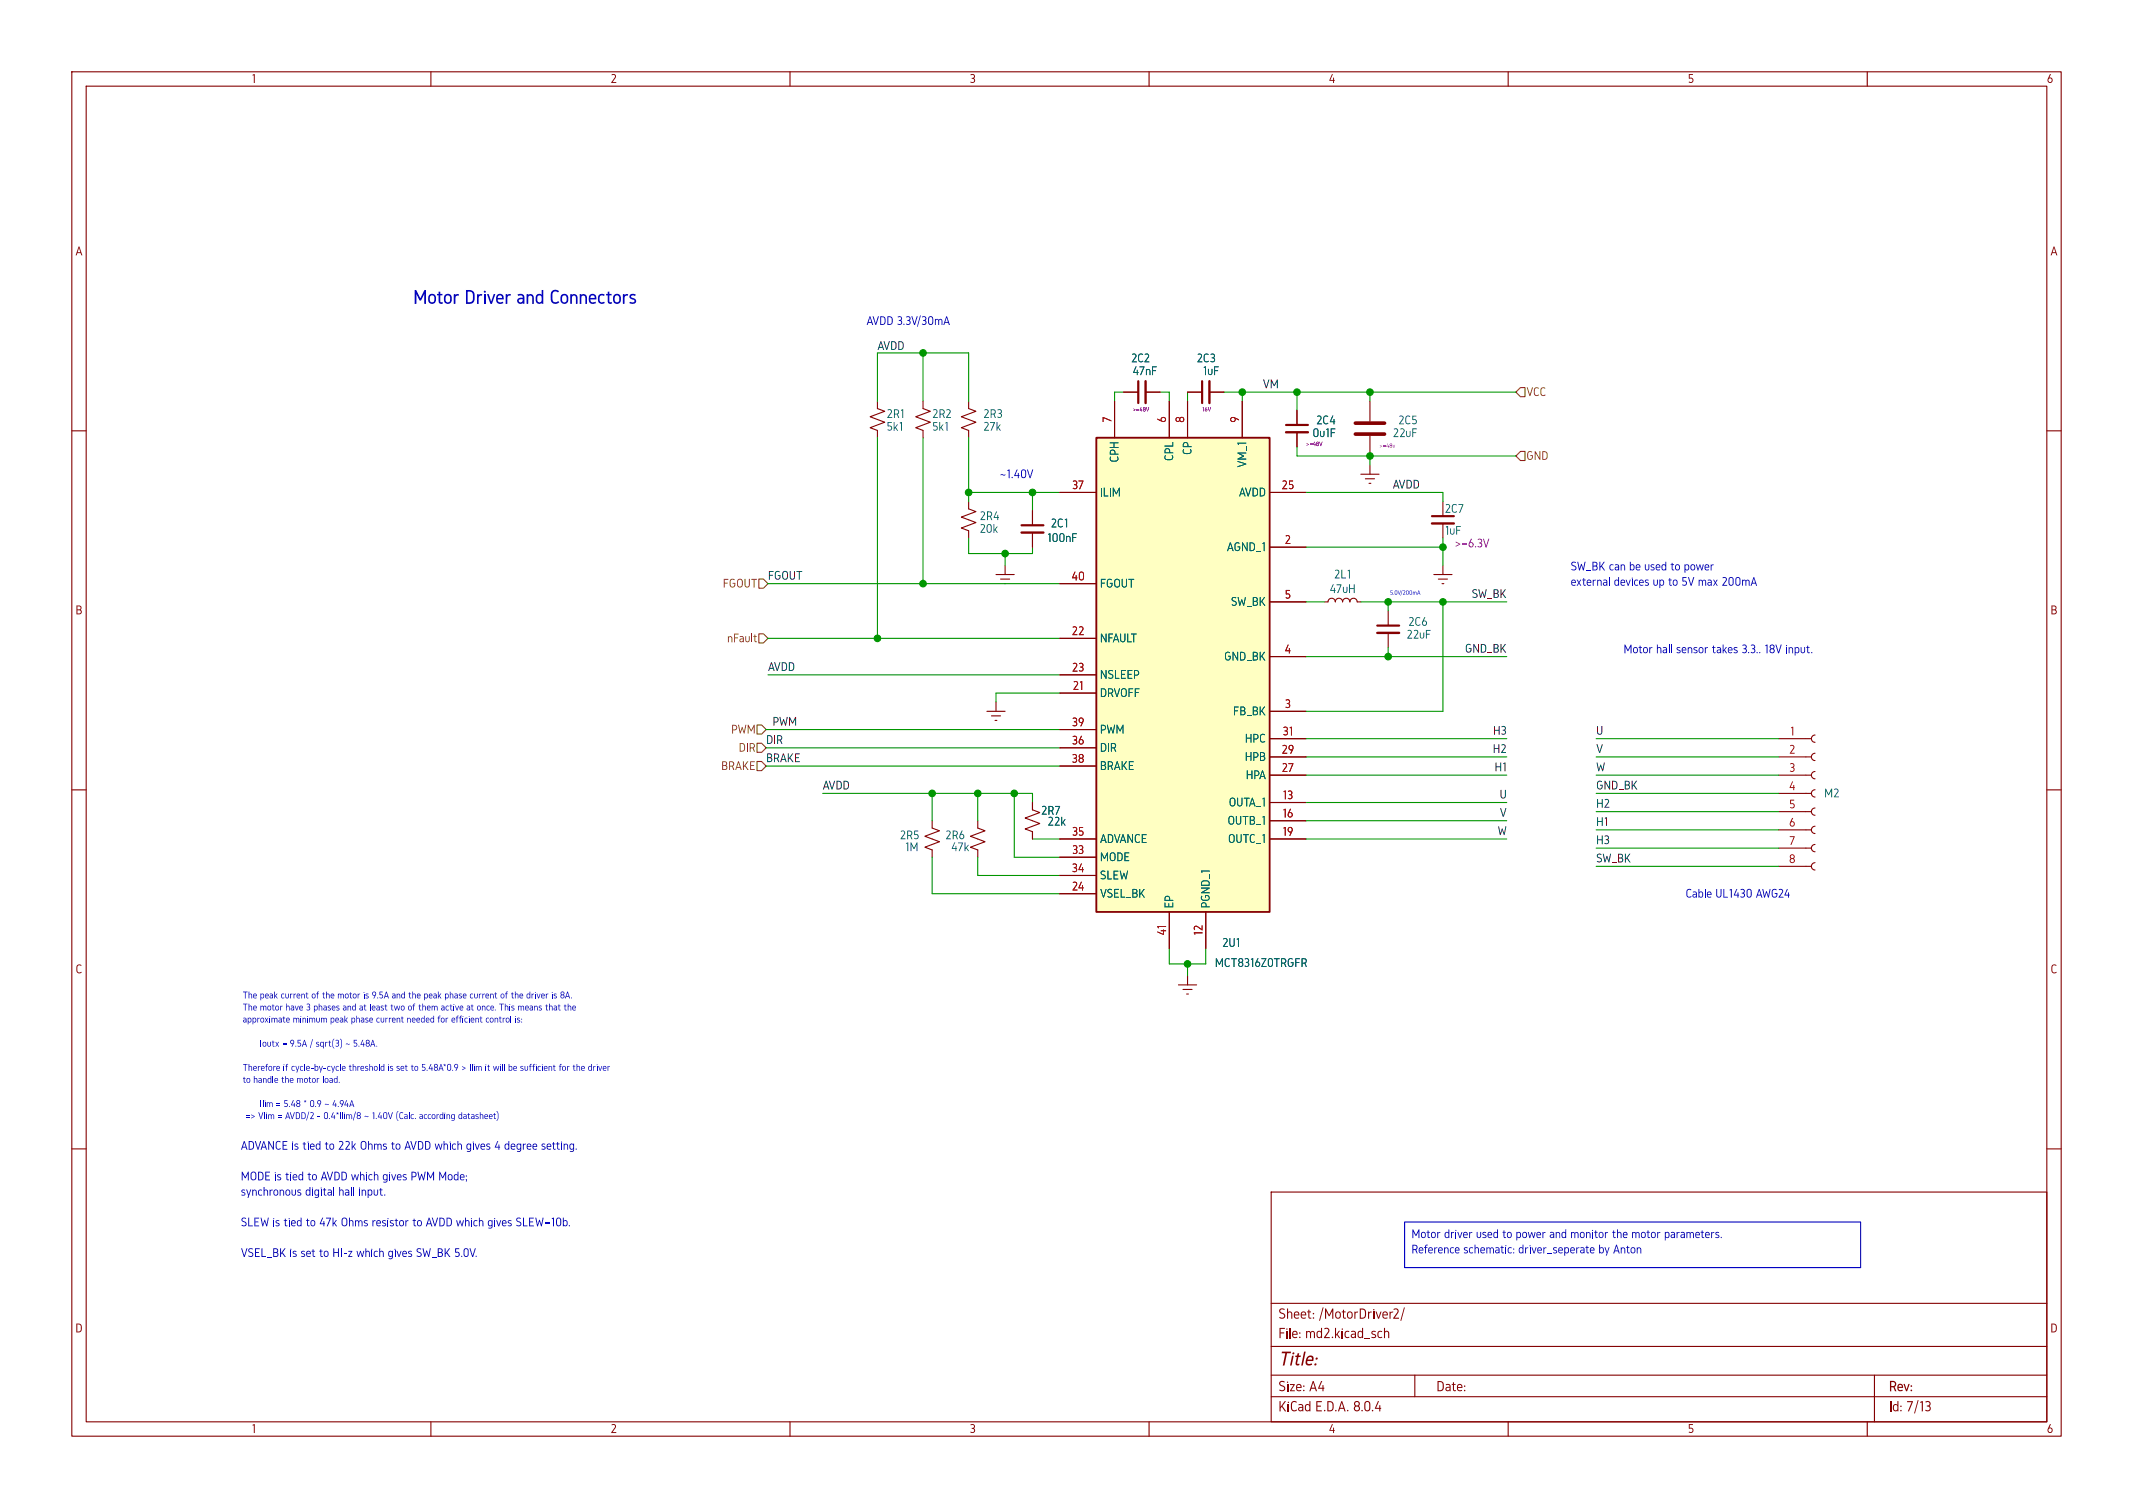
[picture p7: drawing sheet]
<svg xmlns="http://www.w3.org/2000/svg" width="297mm" height="210mm" viewBox="0 0 297 210" stroke-linecap="round" stroke-linejoin="round" font-family="sans-serif">
<g fill="none" stroke="#840000" stroke-width=".15">
<path d="M10 10h277v190h-277zM12 12h273v186h-273zM60 10v2M110 10v2M160 10v2M210 10v2M260 10v2M10 60h2M122.2 55.9v1l1 .4-2 .7 2 .8-2 .8 1 .3v1.1M128.5 55.9v1l1 .4-2 .7 2 .8-2 .8 1 .3v1.1M134.9 55.9v1l1 .4-2 .7 2 .8-2 .8 1 .3v1.1M165.4 54.6h2"/>
<path d="M168.4 54.6h2M180.6 57.2v2M190.8 55.9v2.8M285 60h2M134.9 69.9v1l1 .3-2 .8 2 .8-2 .7 1 .4v1M140 78.7v1.3M143.8 71.1v2.1M143.8 74.2v2M180.6 60.2v2M189.5 66h2.5M190.1 66.7h1.3M190.6 67.3h.3"/>
<path d="M190.8 60.7v2.8M190.8 64.8v1.2M200.9 69.9v2M200.9 72.9v2M200.9 78.7v1.3M138.7 80h2.5M139.3 80.6h1.3M139.8 81.3h.3M184.4 83.8h.5a.51 .51 0 0 1 .5-.5 .51 .51 0 0 1 .5 .5 .51 .51 0 0 1 .5-.5 .51 .51 0 0 1 .5 .5 .51 .51 0 0 1 .6-.5 .51 .51 0 0 1 .5 .5 .51 .51 0 0 1 .5-.5 .51 .51 0 0 1 .5 .5h.5M193.3 85.1v2M193.3 88.1v2.1M199.6 80h2.6"/>
<path d="M200.3 80.6h1.2M200.8 81.3h.2M10 110h2M247.6 118.1h4.6M247.6 115.6h4.6M247.6 113h4.6M247.6 110.5h4.6M247.6 108h4.6M247.6 105.4h4.6M247.6 102.9h4.6M252.7 117.6a.51 .51 0 0 0-.5 .5 .51 .51 0 0 0 .5 .5M252.7 115.1a.51 .51 0 0 0-.5 .5 .51 .51 0 0 0 .5 .5"/>
<path d="M252.7 112.5a.51 .51 0 0 0-.5 .5 .51 .51 0 0 0 .5 .5M252.7 110a.51 .51 0 0 0-.5 .5 .51 .51 0 0 0 .5 .5M252.7 107.4a.51 .51 0 0 0-.5 .6 .51 .51 0 0 0 .5 .5M252.7 104.9a.51 .51 0 0 0-.5 .5 .51 .51 0 0 0 .5 .5M252.7 102.4a.51 .51 0 0 0-.5 .5 .51 .51 0 0 0 .5 .5M285 110h2M247.6 120.7h4.6M252.7 120.1a.51 .51 0 0 0-.5 .6 .51 .51 0 0 0 .5 .5M10 160h2M285 160h2M177 166h108v32h-108zM60 198v2"/>
<path d="M110 198v2M160 198v2M177 194.5h108M177 191.5h108M177 187.5h108M177 181.5h108M197 191.5v3M210 198v2M260 198v2M261 191.5v6.5"/>
</g>
<path d="M168.4 53.1v3M142.2 74.2h3.1M179.1 60.2h3M199.4 72.9h3M191.8 88.1h3" fill="none" stroke="#840000" stroke-width=".33"/>
<path d="M167.4 53.1v3M179.1 59.2h3M142.2 73.2h3.1M199.4 71.9h3M191.8 87.1h3" fill="none" stroke="#840000" stroke-width=".3"/>
<path d="M188.7 58.9h4.1M188.7 60.5h4.1" fill="none" stroke="#840000" stroke-width=".51"/>
<path d="M152.7 61h24.1v66h-24.1z" fill="#ffffc2"/>
<path d="M152.7 61h24.1v66h-24.1z" fill="none" stroke="#840000" stroke-width=".25"/>
<g fill="none" stroke="#840000" stroke-width=".15">
<path d="M155.2 55.9v5.1M156.5 54.6h2M159.5 54.6h2M162.8 55.9v5.1M165.4 55.9v5.1M173 55.9v5.1M147.6 68.6h5.1M176.8 76.2h5.1M176.8 68.6h5.1M137.4 99.1h2.6M138 99.7h1.3M138.7 97.8v1.3"/>
<path d="M147.6 96.5h5.1M147.6 88.9h5.1M147.6 94h5.1M147.6 81.3h5.1M176.8 99.1h5.1M176.8 91.4h5.1M176.8 83.8h5.1M129.8 114.3v1l1 .4-2 .8 2 .7-2 .8 1 .4v1M136.1 114.3v1l1.1 .4-2.1 .8 2.1 .7-2.1 .8 1 .4v1M138.6 100.3h.2M143.8 111.8v1l1 .4-2.1 .7 2.1 .8-2.1 .7 1.1 .4v1M147.6 116.8h5.1"/>
<path d="M147.6 119.4h5.1M147.6 104.1h5.1M147.6 106.7h5.1M147.6 101.6h5.1M176.8 111.8h5.1M176.8 114.3h5.1M176.8 116.8h5.1M176.8 108h5.1M176.8 105.4h5.1M176.8 102.9h5.1M147.6 124.5h5.1M147.6 121.9h5.1"/>
<path d="M162.8 127v5.1M164.1 137.2h2.5M164.7 137.8h1.3M165.2 138.4h.3M165.4 135.9v1.3M167.9 127v5.1"/>
</g>
<path d="M159.5 53.1v3" fill="none" stroke="#840000" stroke-width=".33"/>
<path d="M158.5 53.1v3" fill="none" stroke="#840000" stroke-width=".3"/>
<path d="M211.7 54h.6v1.2h-.6l-.6-.6zM211.7 62.9h.6v1.2h-.6l-.6-.6zM105.7 88.3h.6l.6 .6-.6 .6h-.6zM105.4 101h.6l.7 .6-.7 .6h-.6zM105.4 103.5h.6l.7 .6-.7 .7h-.6z" fill="none" stroke="#725600" stroke-width=".15"/>
<g fill="#0000c2">
<path d="M36.3 144.8h.1v1h-.1z"/>
<path d="M36.6 145.2a.3 .3 0 0 1 .4 0 .3 .3 0 0 1 0 .4 .3 .3 0 0 1-.4 0v-.2h.1a.2 .2 0 0 0 .2 .3 .21 .21 0 0 0 .1-.4 .18 .18 0 0 0-.2-.1 .18 .18 0 0 0-.1 .2h-.1z"/>
<path d="M37.2 145.1h.1l.1 .5h.2v-.5h.1v.3a.25 .25 0 0 1-.2 .4 .25 .25 0 0 1-.3-.4z"/>
<path d="M38 144.9h.1v.2h.1v.1h-.1v.3v.2l.1-.1a.13 .13 0 0 1-.1 .2 .13 .13 0 0 1-.1-.2v-.4h-.2z"/>
<path d="M38.3 145.1h.2l.1 .3 .1-.3h.2l-.2 .3 .2 .4h-.2l-.1-.3-.2 .3h-.1l.2-.4z"/>
<path d="M36.3 153.2h.1v1h-.1z"/>
<path d="M36.6 153.2h.1v1h-.1z"/>
<path d="M36.9 153.5h.1v.7h-.1z"/>
<path d="M37.1 153.5h.3a.19 .19 0 0 0 .2 .1 .19 .19 0 0 0 .1-.1l.3 .2v.5h-.1v-.5l-.2-.1-.1 .1v.5h-.1v-.5l-.1-.1-.2 .1v.5h-.1z"/>
<circle cx="36.9" cy="153.3" r=".07"/>
</g>
<path d="M195.6 170.2h63.5v6.3h-63.5z" fill="none" stroke="#0000c2" stroke-width=".15"/>
<g fill="none" stroke="#009600" stroke-width=".15">
<path d="M122.2 55.9v-6.8h12.7v6.8M128.5 49.1v6.8M156.5 54.6h-1.3v1.3M161.5 54.6h1.3v1.3M165.4 54.6v1.3M170.4 54.6h40.7M173 54.6v1.3M180.6 54.6v2.6M190.8 54.6v1.3M122.2 61v27.9M128.5 61v20.3M134.9 61v8.9"/>
<path d="M134.9 74.9v2.2h8.9v-.9M134.9 68.6h12.7M140 77.1v1.6M143.8 68.6v2.5M180.6 62.2v1.3h30.5M181.9 68.6h19v1.3M181.9 76.2h19M190.8 63.5v1.3M200.9 74.9v3.8M106.9 81.3h40.7M106.9 88.9h40.7M106.9 94h40.7"/>
<path d="M147.6 96.5h-8.9v1.3M181.9 83.8h2.5M181.9 91.4h27.9M189.5 83.8h20.3M193.3 83.8v1.3M193.3 90.2v1.2M200.9 83.8v15.3h-19M106.7 101.6h40.9M106.7 106.7h40.9M106.7 104.1h40.9M114.6 110.5h29.2v1.3M129.8 110.5v3.8"/>
<path d="M129.8 119.4v5.1h17.8M136.1 110.5v3.8M136.1 119.4v2.5h11.5M141.2 110.5v8.9h6.4M143.8 116.8h3.8M181.9 102.9h27.9M181.9 111.8h27.9M181.9 108h27.9M181.9 105.4h27.9M181.9 114.3h27.9M181.9 116.8h27.9M222.2 102.9h25.4"/>
<path d="M222.2 108h25.4M222.2 105.4h25.4M222.2 113h25.4M222.2 115.6h25.4M222.2 110.5h25.4M222.2 118.1h25.4M162.8 132.1v2.1h5.1v-2.1M165.4 134.2v1.7M222.2 120.7h25.4"/>
</g>
<g fill="none" stroke="#840000" stroke-width=".15">
<path d="M155.2 55.9v5.1M156.5 54.6h2M159.5 54.6h2M162.8 55.9v5.1M165.4 54.6h2M165.4 55.9v5.1M168.4 54.6h2M173 55.9v5.1M180.6 57.2v2M143.8 71.1v2.1M143.8 74.2v2M147.6 68.6h5.1"/>
<path d="M176.8 76.2h5.1M176.8 68.6h5.1M180.6 60.2v2M147.6 96.5h5.1M147.6 88.9h5.1M147.6 94h5.1M147.6 81.3h5.1M176.8 99.1h5.1M176.8 91.4h5.1M176.8 83.8h5.1M143.8 111.8v1M143.8 115.8v1"/>
<path d="M147.6 116.8h5.1M147.6 119.4h5.1M147.6 104.1h5.1M147.6 106.7h5.1M147.6 101.6h5.1M176.8 111.8h5.1M176.8 114.3h5.1M176.8 116.8h5.1M176.8 108h5.1M176.8 105.4h5.1M176.8 102.9h5.1M147.6 124.5h5.1"/>
<path d="M147.6 121.9h5.1M162.8 127v5.1M167.9 127v5.1"/>
</g>
<g fill="#009600" stroke="#009600" stroke-width=".15">
<circle cx="128.5" cy="49.1" r=".46"/>
<circle cx="134.9" cy="68.6" r=".46"/>
<circle cx="143.8" cy="68.6" r=".46"/>
<circle cx="140" cy="77.1" r=".46"/>
<circle cx="128.5" cy="81.3" r=".46"/>
<circle cx="193.3" cy="91.4" r=".46"/>
<circle cx="190.8" cy="54.6" r=".46"/>
<circle cx="190.8" cy="63.5" r=".46"/>
<circle cx="200.9" cy="76.2" r=".46"/>
<circle cx="173" cy="54.6" r=".46"/>
<circle cx="180.6" cy="54.6" r=".46"/>
<circle cx="165.4" cy="134.2" r=".46"/>
<circle cx="122.2" cy="88.9" r=".46"/>
<circle cx="193.3" cy="83.8" r=".46"/>
<circle cx="200.9" cy="83.8" r=".46"/>
<circle cx="141.2" cy="110.5" r=".46"/>
<circle cx="136.1" cy="110.5" r=".46"/>
<circle cx="129.8" cy="110.5" r=".46"/>
</g>
<text font-size="2.8" fill="#0000c2" x="57.5" y="42.6">MotorDriverandConnectors</text>
<text font-size="2.8" fill="#840000" x="178" y="190.8">Title:</text>
<g font-size="2.1" fill="#840000">
<text x="178" y="184.2">Sheet:/MotorDriver2/</text>
<text x="178" y="186.9">File:md2.kicad_sch</text>
<text x="178" y="197.1">KiCadE.D.A.8.0.4</text>
<text x="178" y="194.3">Size:A4</text>
<text x="200" y="194.3">Date:</text>
<text x="263" y="194.3">Rev:</text>
<text x="263" y="197.1">Id:7/13</text>
</g>
<g font-size="1.8" fill="#840000">
<text x="35" y="12">1</text>
<text x="85" y="12">2</text>
<text x="135" y="12">3</text>
<text x="185" y="12">4</text>
<text x="235" y="12">5</text>
<text x="285" y="12">6</text>
<text x="10.5" y="36">A</text>
<text x="285.5" y="36">A</text>
<text x="10.5" y="86">B</text>
<text x="285.5" y="86">B</text>
<text x="10.5" y="136">C</text>
<text x="285.5" y="136">C</text>
<text x="10.5" y="186">D</text>
<text x="285.5" y="186">D</text>
<text x="35" y="200">1</text>
<text x="85" y="200">2</text>
<text x="135" y="200">3</text>
<text x="185" y="200">4</text>
<text x="235" y="200">5</text>
<text x="285" y="200">6</text>
</g>
<g font-size="1.8" fill="#0000c2">
<text x="120.6" y="45.5">AVDD3.3V/30mA</text>
<text x="139.2" y="66.8">~1.40V</text>
<text x="218.7" y="79.6">SW_BK</text>
<text x="218.7" y="81.8">externaldevicesupto 5Vmax200mA</text>
<text x="224" y="79.6">canbeusedto power</text>
<text x="226.1" y="91.2">Motorhallsensortakes3.3..18Vinput.</text>
<text x="234.7" y="125.2">CableUL1430AWG24</text>
<text x="33.5" y="160.3">ADVANCEtiedto 22kOhmsto AVDDwhichgives4 degreesetting.</text>
<text x="40.6" y="160.3">is</text>
<text x="33.5" y="164.6">MODEistiedto AVDDwhichgivesPWMMode;</text>
<text x="33.5" y="166.7">synchronous</text>
<text x="42.5" y="166.7">digitalhallinput.</text>
<text x="33.5" y="171">SLEWistiedto 47kOhmsresistorto AVDDwhichgivesSLEW=10b.</text>
<text x="196.5" y="173.1">Motordriverusedto powerandmonitorthemotorparameters.</text>
<text x="33.5" y="175.2">VSEL_BK</text>
<text x="40.3" y="175.2">issetto HI-zwhichgivesSW_BK</text>
<text x="63.2" y="175.2">5.0V.</text>
<text x="196.5" y="175.2">Reference</text>
<text x="203.8" y="175.2">schematic:</text>
<text x="211.4" y="175.2">driver_seperate</text>
<text x="222.6" y="175.2">byAnton</text>
</g>
<g font-size="1.8" fill="#0f0f0f">
<text x="122.2" y="48.9">AVDD</text>
<text x="175.8" y="54.3">VM</text>
<text x="193.9" y="68.2">AVDD</text>
<text x="106.9" y="80.9">FGOUT</text>
<text x="204.9" y="83.5">SW_BK</text>
<text x="106.9" y="93.6">AVDD</text>
<text x="204" y="91.1">GND_BK</text>
<text x="107.6" y="101.3">PWM</text>
<text x="106.7" y="103.8">DIR</text>
<text x="106.7" y="106.3">BRAKE</text>
<text x="207.9" y="105.1">H2</text>
<text x="207.9" y="102.5">H3</text>
<text x="208.1" y="107.6">H1</text>
<text x="222.2" y="102.5">U</text>
<text x="222.2" y="107.6">W</text>
<text x="222.2" y="105.1">V</text>
<text x="114.6" y="110.1">AVDD</text>
<text x="208.8" y="111.4">U</text>
<text x="208.8" y="114">V</text>
<text x="222.2" y="112.7">H2</text>
<text x="222.2" y="110.1">GND_BK</text>
<text x="208.5" y="116.5">W</text>
<text x="222.2" y="117.8">H3</text>
<text x="222.2" y="115.2">H1</text>
<text x="222.2" y="120.3">SW_BK</text>
</g>
<g font-size="1.8" fill="#006464">
<text x="157.5" y="50.9">2C2</text>
<text x="157.7" y="52.7">47nF</text>
<text x="166.6" y="50.9">2C3</text>
<text x="167.5" y="52.7">1uF</text>
<text x="123.4" y="58.6">2R1</text>
<text x="129.8" y="58.6">2R2</text>
<text x="136.9" y="58.6">2R3</text>
<text x="183.3" y="59.5">2C4</text>
<text x="194.7" y="59.5">2C5</text>
<text x="123.4" y="60.4">5k1</text>
<text x="129.8" y="60.4">5k1</text>
<text x="136.9" y="60.4">27k</text>
<text x="156.2" y="64.4" transform="rotate(-90 156.2 64.4)">CPH</text>
<text x="163.8" y="64.2" transform="rotate(-90 163.8 64.2)">CPL</text>
<text x="166.3" y="63.4" transform="rotate(-90 166.3 63.4)">CP</text>
<text x="173.9" y="65.1" transform="rotate(-90 173.9 65.1)">VM_1</text>
<text x="182.8" y="61.3">0u1F</text>
<text x="193.9" y="61.3">22uF</text>
<text x="153.2" y="69.6">ILIM</text>
<text x="172.5" y="69.6">AVDD</text>
<text x="201.2" y="71.8">2C7</text>
<text x="136.4" y="72.9">2R4</text>
<text x="136.4" y="74.6">20k</text>
<text x="145.8" y="75.9">100nF</text>
<text x="146.3" y="73.9">2C1</text>
<text x="170.8" y="77.2">AGND_1</text>
<text x="201.2" y="74.9">1uF</text>
<text x="153.2" y="82.3">FGOUT</text>
<text x="185.1" y="83">47uH</text>
<text x="185.7" y="81">2L1</text>
<text x="153.2" y="89.9">NFAULT</text>
<text x="171.4" y="84.8">SW_BK</text>
<text x="195.8" y="89.4">22uF</text>
<text x="196.1" y="87.6">2C6</text>
<text x="153.2" y="95">NSLEEP</text>
<text x="170.5" y="92.4">GND_BK</text>
<text x="153.2" y="97.5">DRVOFF</text>
<text x="171.7" y="100">FB_BK</text>
<text x="153.2" y="105.1">DIR</text>
<text x="153.2" y="107.7">BRAKE</text>
<text x="153.2" y="102.6">PWM</text>
<text x="173.3" y="106.4">HPB</text>
<text x="173.3" y="103.8">HPC</text>
<text x="145" y="113.9">2R7</text>
<text x="171.1" y="112.7">OUTA_1</text>
<text x="173.5" y="108.9">HPA</text>
<text x="254" y="111.5">M2</text>
<text x="125.3" y="117.3">2R5</text>
<text x="126" y="119">1M</text>
<text x="131.6" y="117.3">2R6</text>
<text x="132.4" y="119">47k</text>
<text x="145.9" y="115.4">22k</text>
<text x="153.2" y="117.8">ADVANCE</text>
<text x="170.9" y="115.3">OUTB_1</text>
<text x="171" y="117.8">OUTC_1</text>
<text x="153.2" y="125.4">VSEL_BK</text>
<text x="153.2" y="120.4">MODE</text>
<text x="153.2" y="122.9">SLEW</text>
<text x="163.8" y="126.5" transform="rotate(-90 163.8 126.5)">EP</text>
<text x="168.9" y="126.5" transform="rotate(-90 168.9 126.5)">PGND_1</text>
<text x="169.2" y="135.1">MCT8316Z0TRGFR</text>
<text x="170.2" y="132.3">2U1</text>
</g>
<g font-size="1.8" fill="#a90000">
<text x="154.9" y="58.9" transform="rotate(-90 154.9 58.9)">7</text>
<text x="162.6" y="58.9" transform="rotate(-90 162.6 58.9)">6</text>
<text x="165.1" y="58.9" transform="rotate(-90 165.1 58.9)">8</text>
<text x="172.7" y="58.9" transform="rotate(-90 172.7 58.9)">9</text>
<text x="149.3" y="68.3">37</text>
<text x="178.4" y="68.3">25</text>
<text x="178.9" y="75.9">2</text>
<text x="149.2" y="81">40</text>
<text x="178.9" y="83.6">5</text>
<text x="149.2" y="88.6">22</text>
<text x="149.2" y="93.7">23</text>
<text x="178.9" y="91.2">4</text>
<text x="149.2" y="101.3">39</text>
<text x="149.4" y="96.3">21</text>
<text x="178.9" y="98.8">3</text>
<text x="149.2" y="106.4">38</text>
<text x="149.2" y="103.9">36</text>
<text x="178.4" y="105.2">29</text>
<text x="178.5" y="107.7">27</text>
<text x="178.6" y="102.6">31</text>
<text x="249.1" y="105.2">2</text>
<text x="249.1" y="107.7">3</text>
<text x="249.2" y="102.6">1</text>
<text x="178.6" y="111.5">13</text>
<text x="249.1" y="110.2">4</text>
<text x="249.1" y="112.8">5</text>
<text x="149.3" y="116.6">35</text>
<text x="149.3" y="119.1">33</text>
<text x="178.6" y="114">16</text>
<text x="178.6" y="116.6">19</text>
<text x="249.1" y="115.3">6</text>
<text x="249.1" y="117.9">7</text>
<text x="149.2" y="121.7">34</text>
<text x="149.2" y="124.2">24</text>
<text x="249.1" y="120.4">8</text>
<text x="162.6" y="130.3" transform="rotate(-90 162.6 130.3)">41</text>
<text x="167.6" y="130.3" transform="rotate(-90 167.6 130.3)">12</text>
</g>
<g font-size="1.8" fill="#725600">
<text x="212.5" y="55.6">VCC</text>
<text x="212.5" y="64.5">GND</text>
<text x="100.6" y="82.3">FGOUT</text>
<text x="101.2" y="89.9">nFault</text>
<text x="100.4" y="107.7">BRAKE</text>
<text x="101.8" y="102.6">PWM</text>
<text x="102.9" y="105.1">DIR</text>
</g>
<text font-size="1.8" fill="#840084" x="202.5" y="76.7">&gt;=6.3V</text>
<g font-size="1.4" fill="#0000c2">
<text x="33.8" y="139.2">Thepeakcurrentof themotoris9.5Aandthepeakphasecurrentof thedriveris8A.</text>
<text x="33.8" y="140.9">Themotorhave3 phasesandat leasttwo of themactiveat once.Thismeansthat the</text>
<text x="33.8" y="142.6">approximate</text>
<text x="40.8" y="142.6">minimumpeakphasecurrentneededfor efficientcontrolis:</text>
<text x="33.8" y="149.3">Thereforeif cycle-by-cycle</text>
<text x="39.3" y="145.9">= 9.5A/ sqrt(3)~ 5.48A.</text>
<text x="48.5" y="149.3">thresholdissetto 5.48A*0.9&gt; Ilimit willbesufficientfor thedriver</text>
<text x="33.8" y="151">to handlethemotorload.</text>
<text x="38.4" y="154.3">= 5.48* 0.9~ 4.94A</text>
<text x="34.1" y="156">=&gt;Vlim= AVDD/2- 0.4*Ilim/8~ 1.40V(Calc.accordingdatasheet)</text>
</g>
<g font-size=".9" fill="#840084">
<text x="157.7" y="57.5">&gt;=48V</text>
<text x="167.4" y="57.5">16V</text>
<text x="181.9" y="62.3">&gt;=48V</text>
<text x="192.1" y="62.6">&gt;=48v</text>
</g>
<text font-size=".9" fill="#0000c2" x="193.5" y="82.9">5.0V/200mA</text>
</svg>
